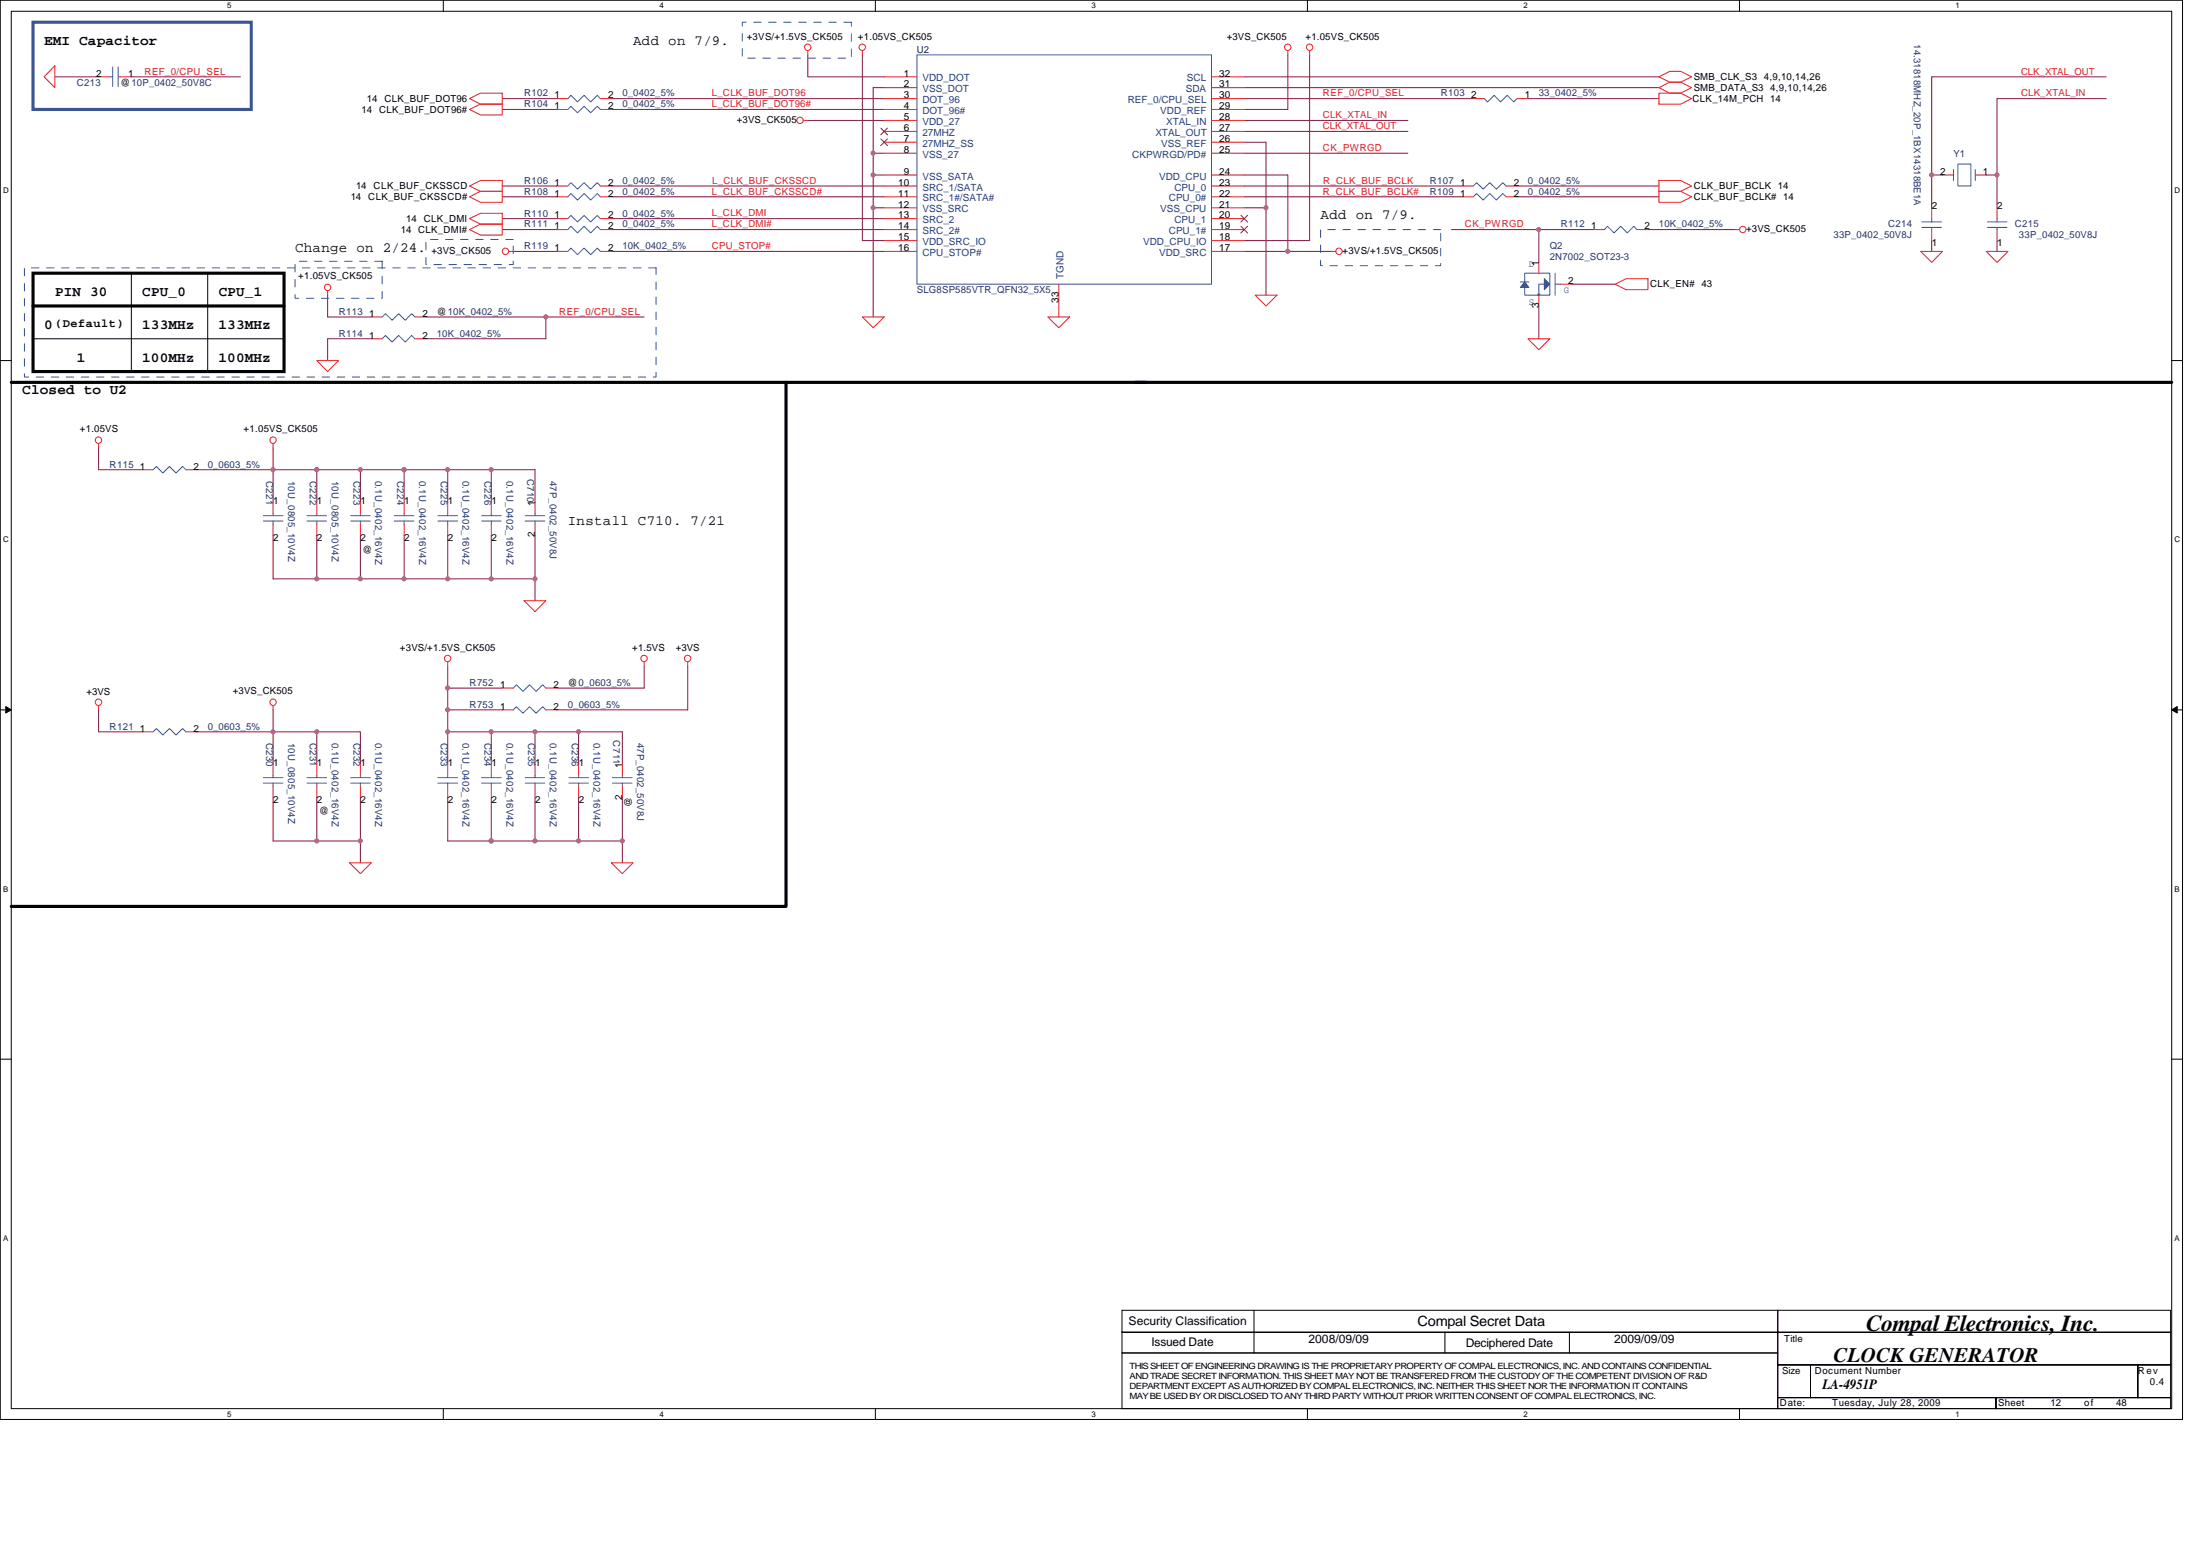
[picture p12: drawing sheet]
<svg xmlns="http://www.w3.org/2000/svg" width="297mm" height="210mm" viewBox="0 0 297 210" stroke-linecap="round" stroke-linejoin="round" font-family="sans-serif">
<path d="M0 0h294.7v191.6h-294.7zM1.5 1.5h291.7v188.6h-291.7z" fill="none" stroke="#010202" stroke-width=".14"/>
<g fill="#fff">
<path d="M30.7 .2h.6v1.2h-.6z"/>
<path d="M30.7 190.2h.6v1.2h-.6z"/>
</g>
<path d="M59.9 0v1.5M59.9 190.1v1.5" fill="none" stroke="#010202" stroke-width=".14"/>
<g fill="#fff">
<path d="M89 .2h.6v1.2h-.6z"/>
<path d="M89 190.2h.6v1.2h-.6z"/>
</g>
<path d="M118.2 0v1.5M118.2 190.1v1.5" fill="none" stroke="#010202" stroke-width=".14"/>
<g fill="#fff">
<path d="M147.4 .2h.5v1.2h-.5z"/>
<path d="M147.4 190.2h.5v1.2h-.5z"/>
</g>
<path d="M176.5 0v1.5M176.5 190.1v1.5" fill="none" stroke="#010202" stroke-width=".14"/>
<g fill="#fff">
<path d="M205.7 .2h.6v1.2h-.6z"/>
<path d="M205.7 190.2h.6v1.2h-.6z"/>
</g>
<path d="M234.9 0v1.5M234.9 190.1v1.5" fill="none" stroke="#010202" stroke-width=".14"/>
<g fill="#fff">
<path d="M264 .2h.6v1.2h-.6z"/>
<path d="M264 190.2h.6v1.2h-.6z"/>
<path d="M.4 25.1h.8v1.2h-.8z"/>
<path d="M293.6 25.1h.7v1.2h-.7z"/>
<path d="M.4 72.2h.8v1.2h-.8z"/>
<path d="M293.6 72.2h.7v1.2h-.7z"/>
</g>
<path d="M0 48.7h1.5M293.2 48.7h1.5" fill="none" stroke="#010202" stroke-width=".14"/>
<g fill="#fff">
<path d="M.4 119.4h.7v1.1h-.7z"/>
<path d="M293.6 119.4h.7v1.1h-.7z"/>
</g>
<path d="M0 95.8h1.5M293.2 95.8h1.5" fill="none" stroke="#010202" stroke-width=".14"/>
<path d="M.8 95.4l.7 .4-.7 .4z" fill="#010202"/>
<path d="M.8 95.4l.7 .4-.7 .4z" fill="none" stroke="#010202" stroke-width=".14"/>
<path d="M293.2 95.8l.8-.4v.8z" fill="#010202"/>
<path d="M293.2 95.8l.8-.4v.8z" fill="none" stroke="#010202" stroke-width=".14"/>
<g fill="#fff">
<path d="M.4 166.5h.7v1.2h-.7z"/>
<path d="M293.6 166.5h.7v1.2h-.7z"/>
</g>
<g fill="none" stroke="#010202" stroke-width=".14">
<path d="M17.7 36.9v13.2M28 36.9v13.2M4.5 45.7h33.9M0 142.9h1.5M293.2 142.9h1.5M151.5 176.8h88.5v3h-88.5zM151.5 179.8h88.5v2.8h-88.5zM169.3 176.8v5.8M195.1 179.8v2.8M211.9 179.8v2.8M240 176.8h53.1v3h-53.1zM240 179.8h53.1v4.4h-53.1z"/>
<path d="M151.5 182.6h88.5v7.5h-88.5zM240 188.6h29.5v1.5h-29.5zM240 184.2h4.5v4.4h-4.5zM244.5 184.2h44.1v4.4h-44.1zM269.5 188.6h23.6v1.5h-23.6zM288.6 184.2h4.5v4.4h-4.5z"/>
</g>
<g fill="none" stroke="#7f1542" stroke-width=".14">
<path d="M7.4 10.4h5.9M17.7 10.4h14.8M67.8 13.3h7.4M67.8 14.8h7.4M82.5 13.3h36.9M82.5 14.8h36.9M109.1 7.4v3h10.3M109.1 16.3h10.3M116.4 7.4v25.1h3M119.4 11.8h-1.5v31M168 16.3h22.1M168 19.2h2.9v20.6"/>
<path d="M168 13.3h30.9M168 10.4h56M168 17.7h22.1M168 11.8h56M173.9 7.4v7.4h-5.9M176.8 7.4v25.1h-8.8M206.3 13.3h17.7M284.4 13.3h-14.8v10.3M284.4 10.4h-23.6v17.6M44.2 39.8v3h5.9M67.8 31h7.4M67.8 29.5h7.4"/>
<path d="M67.8 25.1h7.4M67.8 26.6h7.4M69.3 33.9h5.9M82.5 33.9h36.9M82.5 31h36.9M82.5 29.5h36.9M82.5 25.1h36.9M82.5 26.6h36.9M117.9 23.6h1.5M117.9 28h1.5M117.9 20.7h1.5M168 28h2.9"/>
<path d="M168 25.1h29.5M168 26.6h29.5M168 23.6h5.9v10.3M168 33.9h11.8M168 20.7h22.1M196 31h11.8v4.4M204.8 25.1h19.2M204.8 26.6h19.2M207.8 31h7.3M212.2 38.4h5.9M222.5 31h11.8M260.8 32.5v1.4"/>
<path d="M260.8 23.6h1.5M268.2 23.6h1.4v4.4M269.6 32.5v1.4M50.1 45.7h-5.9v3M57.5 42.8h16.2v2.9h-16.2M73.7 42.8h13.3M207.8 41.3v4.4M13.3 60.4v3h5.9M26.6 63.4h45.6v4.4M36.9 72.2v5.9h35.3M36.9 60.4v7.4M42.8 63.4v4.4"/>
<path d="M42.8 72.2v5.9M48.7 72.2v5.9M48.7 63.4v4.4M54.6 72.2v5.9M54.6 63.4v4.4M60.4 72.2v5.9M60.4 63.4v4.4M66.3 72.2v5.9M66.3 63.4v4.4M72.2 72.2v8.9M13.3 95.8v3h5.9M26.6 98.8h16.2"/>
<path d="M36.9 95.8v7.4M42.8 98.8h5.9v4.4M42.8 98.8v4.4M60.4 89.9v3h7.4M60.4 92.9v2.9h7.4M60.4 95.8v7.4M60.4 98.8h23.6v4.4M66.3 98.8v4.4M72.2 98.8v4.4M78.1 98.8v4.4M87 89.9v3h-11.8M92.9 89.9v5.9h-17.7"/>
<path d="M36.9 107.6v5.9h11.8M42.8 107.6v5.9M48.7 107.6v8.8M60.4 107.6v5.9h11.8M66.3 107.6v5.9M72.2 107.6v5.9h5.9M78.1 107.6v5.9M78.1 113.5h5.9M84 107.6v8.8"/>
</g>
<g fill="none" stroke="#ed2024" stroke-width=".14">
<path d="M7.4 8.9v2.9l-1.5-1.4zM63.4 13.3l1.5-.7h2.9v1.5h-2.9zM63.4 14.8l1.5-.7h2.9v1.4h-2.9zM108.5 16.3h.6M109.1 6.8v.6M116.4 6.8v.6M119.4 16.3h4.4M119.4 13.3h4.4M119.4 17.7h4.4M119.4 19.2h4.4M119.4 10.4h4.4M119.4 11.8h4.4"/>
<path d="M119.4 14.8h4.4M163.6 16.3h4.4M163.6 13.3h4.4M163.6 17.7h4.4M163.6 19.2h4.4M163.6 10.4h4.4M163.6 11.8h4.4M163.6 14.8h4.4M173.9 6.8v.6M176.8 6.8v.6M224 12.6h2.9l1.5 .7-1.5 .8h-2.9zM224 11.8l1.4-.7h1.5l1.5 .7-1.5 .8h-1.5z"/>
<path d="M224 10.4l1.4-.8h1.5l1.5 .8-1.5 .7h-1.5zM44.2 39.2v.6M63.4 29.5l1.5-.7h2.9v1.4h-2.9zM63.4 31l1.5-.8h2.9v1.5h-2.9zM63.4 25.1l1.5-.7h2.9v1.4h-2.9zM63.4 26.6l1.5-.8h2.9v1.5h-2.9zM68.7 33.9h.6M75.2 31h1.5M75.2 33.9h1.5M75.2 25.1h1.5M75.2 29.5h1.5M75.2 26.6h1.5"/>
<path d="M81.1 31h1.4M81.1 33.9h1.4M81.1 25.1h1.4M81.1 29.5h1.4M81.1 26.6h1.4M119.4 31h4.4M119.4 33.9h4.4M119.4 23.6h4.4M119.4 25.1h4.4M119.4 29.5h4.4M119.4 20.7h4.4M119.4 26.6h4.4"/>
<path d="M119.4 28h4.4M119.4 32.5h4.4M143 38.4v4.4M163.6 31h4.4M163.6 33.9h4.4M163.6 23.6h4.4M163.6 25.1h4.4M163.6 29.5h4.4M163.6 20.7h4.4M163.6 26.6h4.4M163.6 28h4.4M163.6 32.5h4.4"/>
<path d="M169.5 39.8h2.9l-1.5 1.5zM179.8 33.9h.6M215.1 31h1.5M218.1 38.4l1.5-.8h2.9v1.5h-2.9zM221 31h1.5M224 25.8h2.9l1.5 .8-1.5 .7h-2.9zM224 24.4h2.9l1.5 .7-1.5 .7h-2.9zM234.3 31h.6M259.3 33.9h3l-1.5 1.5zM260.8 28v1.5M260.8 31v1.5M262.3 23.6h1.5"/>
<path d="M266.7 23.6h1.5M268.2 33.9h2.9l-1.5 1.5zM269.6 28v1.5M269.6 31v1.5M13.3 59.9v.5M36.9 59.9v.5M42.8 48.7h2.9l-1.5 1.4zM50.1 42.8h1.5M50.1 45.7h1.5M56 42.8h1.5M56 45.7h1.5M116.4 42.8h3l-1.5 1.4z"/>
<path d="M141.5 42.8h2.9l-1.4 1.4zM206.3 45.7h3l-1.5 1.5zM19.2 63.4h1.5M25.1 63.4h1.5M36.9 67.8v1.5M36.9 70.8v1.4M42.8 67.8v1.5M42.8 70.8v1.4M54.6 67.8v1.5M54.6 70.8v1.4M66.3 67.8v1.5M66.3 70.8v1.4"/>
<path d="M72.2 67.8v1.5M72.2 70.8v1.4M13.3 95.2v.6M19.2 98.8h1.5M25.1 98.8h1.5M36.9 95.2v.6M60.4 89.3v.6M67.8 95.8h1.5M70.8 81.1h2.9l-1.5 1.4zM73.7 95.8h1.5M87 89.3v.6M92.9 89.3v.6"/>
<path d="M42.8 103.2v1.4M42.8 106.1v1.5M47.2 116.4h2.9l-1.4 1.5zM48.7 103.2v1.4M48.7 106.1v1.5M60.4 103.2v1.4M60.4 106.1v1.5M66.3 103.2v1.4M66.3 106.1v1.5M72.2 103.2v1.4M72.2 106.1v1.5M78.1 103.2v1.4"/>
<path d="M78.1 106.1v1.5M82.5 116.4h3l-1.5 1.5z"/>
<circle cx="108" cy="16.2" r=".43"/>
<circle cx="109.1" cy="6.4" r=".43"/>
<circle cx="116.4" cy="6.4" r=".43"/>
<circle cx="173.9" cy="6.4" r=".43"/>
<circle cx="176.8" cy="6.4" r=".43"/>
<circle cx="44.2" cy="38.8" r=".43"/>
<circle cx="68.2" cy="33.9" r=".43"/>
<circle cx="180.8" cy="33.9" r=".43"/>
<circle cx="235.3" cy="31" r=".43"/>
<circle cx="13.3" cy="59.4" r=".43"/>
<circle cx="36.9" cy="59.4" r=".43"/>
<circle cx="13.3" cy="94.8" r=".43"/>
<circle cx="36.9" cy="94.8" r=".43"/>
<circle cx="60.4" cy="88.9" r=".43"/>
<circle cx="87" cy="88.9" r=".43"/>
<circle cx="92.8" cy="88.9" r=".43"/>
</g>
<path d="M4.5 3h29.4v11.8h-29.4z" fill="none" stroke="#3953a4" stroke-width=".42"/>
<path d="M4.5 36.9h33.9v13.2h-33.9zM1.5 51.6h291.7M4.5 41.3h33.9M106.1 51.6v70.7h-104.6" fill="none" stroke="#010202" stroke-width=".42"/>
<path d="M100.2 3h14.8v4.8h-14.8zM3.3 36.1h85.3v14.8h-85.3zM39.8 35.3h11.8v5h-11.8zM57.5 32.3h11.8v3.4h-11.8zM178.3 31h16.2v4.9h-16.2z" fill="none" stroke="#3953a4" stroke-width=".14" stroke-dasharray="1 1 1 1 1 1 1 1"/>
<g fill="none" stroke="#3953a4" stroke-width=".14">
<path d="M123.8 7.4h39.8v31h-39.8zM76.7 33.9l.4-.4 .9 .9 .9-.9 .9 .9 .8-.9 .5 .4M76.7 25.1l.4-.4 .9 .8 .9-.8 .9 .8 .8-.8 .5 .4M76.7 31l.4-.5 .9 .9 .9-.9 .9 .9 .8-.9 .5 .5M76.7 29.5l.4-.4 .9 .8 .9-.8 .9 .8 .8-.8 .5 .4M76.7 26.6l.4-.5 .9 .9 .9-.9 .9 .9 .8-.9 .5 .5M216.6 31l.4-.5 .9 .9 .9-.9 .9 .9 .9-.9 .4 .5M259.5 29.9h2.6M259.5 30.7h2.6M260.8 29.5v.4M260.8 30.7v.3M263.8 22.9v1.5"/>
<path d="M264.3 22.1h1.8v3h-1.8zM266.7 22.9v1.5M268.3 29.9h2.7M268.3 30.7h2.7M269.6 29.5v.4M269.6 30.7v.3M51.6 42.8l.4-.5 .9 .9 .9-.9 .9 .9 .9-.9 .4 .5M51.6 45.7l.4-.4 .9 .9 .9-.9 .9 .9 .9-.9 .4 .4M20.7 63.4l.4-.5 .9 .9 .9-.9 .9 .9 .9-.9 .4 .5M35.6 70.3h2.6M35.6 69.6h2.6M36.9 69.3v.3"/>
<path d="M36.9 70.3v.5M41.4 70.3h2.7M41.4 69.6h2.7M42.8 69.3v.3M42.8 70.3v.5M53.2 70.3h2.7M53.2 69.6h2.7M54.6 69.3v.3M54.6 70.3v.5M65 70.3h2.7M65 69.6h2.7M66.3 69.3v.3"/>
<path d="M66.3 70.3v.5M70.9 70.3h2.7M70.9 69.6h2.7M72.2 69.3v.3M72.2 70.3v.5M20.7 98.8l.4-.5 .9 .9 .9-.9 .9 .9 .9-.9 .4 .5M69.3 95.8l.4-.4 .9 .8 .9-.8 .9 .8 .9-.8 .4 .4M41.4 105.7h2.7M41.4 104.9h2.7M42.8 104.6v.3M42.8 105.7v.4M47.3 105.7h2.7"/>
<path d="M47.3 104.9h2.7M48.7 104.6v.3M48.7 105.7v.4M59.1 105.7h2.7M59.1 104.9h2.7M60.4 104.6v.3M60.4 105.7v.4M65 105.7h2.7M65 104.9h2.7M66.3 104.6v.3M66.3 105.7v.4M70.9 105.7h2.7"/>
<path d="M70.9 104.9h2.7M72.2 104.6v.3M72.2 105.7v.4M76.8 105.7h2.7M76.8 104.9h2.7M78.1 104.6v.3M78.1 105.7v.4"/>
</g>
<path d="M118.9 17.3l.9 .9M118.9 18.8l.9 .9M119.8 17.3l-.9 .9M119.8 18.8l-.9 .9M167.6 30.5l.9 1M167.6 29.1l.9 .9M168.4 30.5l-.9 1M168.4 29.1l-.9 .9" fill="none" stroke="#7f421c" stroke-width=".14"/>
<path d="M208.5 37.6l.8 .8-.8 .7z" fill="#3953a4"/>
<path d="M208.5 37.6l.8 .8-.8 .7z" fill="none" stroke="#3953a4" stroke-width=".14"/>
<path d="M205.9 38.1l.5 .7h-1.1z" fill="#3953a4"/>
<g fill="none" stroke="#3953a4" stroke-width=".14">
<path d="M14.8 10.4h.4M15.2 9v2.7M16 9v2.7M16 10.4h.3M76.7 14.8l.4-.5 .9 .9 .9-.9 .9 .9 .8-.9 .5 .5M76.7 13.3l.4-.4 .9 .9 .9-.9 .9 .9 .8-.9 .5 .4M200.4 13.3l.4 .5 .9-.9 .9 .9 .9-.9 .9 .9 .4-.5M198.9 26.6l.5-.5 .9 .9 .8-.9 .9 .9 .9-.9 .4 .5M198.9 25.1l.5-.4 .9 .8 .8-.8 .9 .8 .9-.8 .4 .4M205.3 38.1h1.1M205.9 38.1l.5 .7h-1.1zM205.9 38.1v-1.2h3.4v2.9h-1.5v-1.4h.7"/>
<path d="M205.9 38.8v1h1.9h-.2v-.1h.3v.1M210 36.9v2.9M210 38.4h.7M47.3 70.3h2.7M47.3 69.6h2.7M48.7 69.3v.3M48.7 70.3v.5M59.1 70.3h2.7M59.1 69.6h2.7M60.4 69.3v.3M60.4 70.3v.5M69.3 92.9l.4-.5 .9 .9 .9-.9 .9 .9 .9-.9 .4 .5"/>
<path d="M35.6 105.7h2.6M35.6 104.9h2.6M36.9 104.6v.3M36.9 105.7v.4M82.7 105.7h2.6M82.7 104.9h2.6M84 104.6v.3M84 105.7v.4"/>
</g>
<g fill="none" stroke="#ed2024" stroke-width=".14">
<path d="M13.3 10.4h1.5M16.3 10.4h1.4M75.2 14.8h1.5M75.2 13.3h1.5M81.1 14.8h1.4M81.1 13.3h1.4M198.9 13.3h1.5M204.8 13.3h1.5M197.5 26.6h1.4M197.5 25.1h1.4M203.3 26.6h1.5M203.3 25.1h1.5"/>
<path d="M207.8 35.4v1.5M207.8 39.8v1.5M210.7 38.4h1.5M48.7 67.8v1.5M48.7 70.8v1.4M60.4 67.8v1.5M60.4 70.8v1.4M67.8 92.9h1.5M73.7 92.9h1.5M36.9 103.2v1.4M36.9 106.1v1.5M84 103.2v1.4"/>
<path d="M84 106.1v1.5"/>
</g>
<circle cx="42.8" cy="98.7" r=".29" fill="#b9529f"/>
<circle cx="42.8" cy="98.7" r=".29" fill="none" stroke="#b9529f" stroke-width=".14"/>
<circle cx="36.9" cy="98.7" r=".29" fill="#b9529f"/>
<circle cx="36.9" cy="98.7" r=".29" fill="none" stroke="#b9529f" stroke-width=".14"/>
<circle cx="66.3" cy="78.1" r=".29" fill="#b9529f"/>
<circle cx="66.3" cy="78.1" r=".29" fill="none" stroke="#b9529f" stroke-width=".14"/>
<circle cx="60.4" cy="78.1" r=".29" fill="#b9529f"/>
<circle cx="60.4" cy="78.1" r=".29" fill="none" stroke="#b9529f" stroke-width=".14"/>
<circle cx="260.8" cy="23.6" r=".29" fill="#b9529f"/>
<circle cx="260.8" cy="23.6" r=".29" fill="none" stroke="#b9529f" stroke-width=".14"/>
<circle cx="269.6" cy="23.6" r=".29" fill="#b9529f"/>
<circle cx="269.6" cy="23.6" r=".29" fill="none" stroke="#b9529f" stroke-width=".14"/>
<circle cx="170.9" cy="28" r=".29" fill="#b9529f"/>
<circle cx="170.9" cy="28" r=".29" fill="none" stroke="#b9529f" stroke-width=".14"/>
<circle cx="173.9" cy="33.9" r=".29" fill="#b9529f"/>
<circle cx="173.9" cy="33.9" r=".29" fill="none" stroke="#b9529f" stroke-width=".14"/>
<circle cx="73.7" cy="42.8" r=".29" fill="#b9529f"/>
<circle cx="73.7" cy="42.8" r=".29" fill="none" stroke="#b9529f" stroke-width=".14"/>
<circle cx="207.8" cy="31" r=".29" fill="#b9529f"/>
<circle cx="207.8" cy="31" r=".29" fill="none" stroke="#b9529f" stroke-width=".14"/>
<circle cx="42.8" cy="63.4" r=".29" fill="#b9529f"/>
<circle cx="42.8" cy="63.4" r=".29" fill="none" stroke="#b9529f" stroke-width=".14"/>
<circle cx="36.9" cy="63.4" r=".29" fill="#b9529f"/>
<circle cx="36.9" cy="63.4" r=".29" fill="none" stroke="#b9529f" stroke-width=".14"/>
<circle cx="42.8" cy="63.4" r=".29" fill="#b9529f"/>
<circle cx="42.8" cy="63.4" r=".29" fill="none" stroke="#b9529f" stroke-width=".14"/>
<circle cx="60.4" cy="63.4" r=".29" fill="#b9529f"/>
<circle cx="60.4" cy="63.4" r=".29" fill="none" stroke="#b9529f" stroke-width=".14"/>
<circle cx="66.3" cy="63.4" r=".29" fill="#b9529f"/>
<circle cx="66.3" cy="63.4" r=".29" fill="none" stroke="#b9529f" stroke-width=".14"/>
<circle cx="54.6" cy="63.4" r=".29" fill="#b9529f"/>
<circle cx="54.6" cy="63.4" r=".29" fill="none" stroke="#b9529f" stroke-width=".14"/>
<circle cx="54.6" cy="63.4" r=".29" fill="#b9529f"/>
<circle cx="54.6" cy="63.4" r=".29" fill="none" stroke="#b9529f" stroke-width=".14"/>
<circle cx="48.6" cy="63.4" r=".29" fill="#b9529f"/>
<circle cx="48.6" cy="63.4" r=".29" fill="none" stroke="#b9529f" stroke-width=".14"/>
<circle cx="42.8" cy="78.1" r=".29" fill="#b9529f"/>
<circle cx="42.8" cy="78.1" r=".29" fill="none" stroke="#b9529f" stroke-width=".14"/>
<circle cx="117.9" cy="28" r=".29" fill="#b9529f"/>
<circle cx="117.9" cy="28" r=".29" fill="none" stroke="#b9529f" stroke-width=".14"/>
<circle cx="117.9" cy="23.6" r=".29" fill="#b9529f"/>
<circle cx="117.9" cy="23.6" r=".29" fill="none" stroke="#b9529f" stroke-width=".14"/>
<circle cx="54.6" cy="78.1" r=".29" fill="#b9529f"/>
<circle cx="54.6" cy="78.1" r=".29" fill="none" stroke="#b9529f" stroke-width=".14"/>
<circle cx="48.6" cy="78.1" r=".29" fill="#b9529f"/>
<circle cx="48.6" cy="78.1" r=".29" fill="none" stroke="#b9529f" stroke-width=".14"/>
<circle cx="117.9" cy="20.7" r=".29" fill="#b9529f"/>
<circle cx="117.9" cy="20.7" r=".29" fill="none" stroke="#b9529f" stroke-width=".14"/>
<circle cx="72.2" cy="78.1" r=".29" fill="#b9529f"/>
<circle cx="72.2" cy="78.1" r=".29" fill="none" stroke="#b9529f" stroke-width=".14"/>
<circle cx="84" cy="113.5" r=".29" fill="#b9529f"/>
<circle cx="84" cy="113.5" r=".29" fill="none" stroke="#b9529f" stroke-width=".14"/>
<circle cx="78.1" cy="98.7" r=".29" fill="#b9529f"/>
<circle cx="78.1" cy="98.7" r=".29" fill="none" stroke="#b9529f" stroke-width=".14"/>
<circle cx="60.4" cy="98.7" r=".29" fill="#b9529f"/>
<circle cx="60.4" cy="98.7" r=".29" fill="none" stroke="#b9529f" stroke-width=".14"/>
<circle cx="66.3" cy="113.5" r=".29" fill="#b9529f"/>
<circle cx="66.3" cy="113.5" r=".29" fill="none" stroke="#b9529f" stroke-width=".14"/>
<circle cx="78.1" cy="113.5" r=".29" fill="#b9529f"/>
<circle cx="78.1" cy="113.5" r=".29" fill="none" stroke="#b9529f" stroke-width=".14"/>
<circle cx="72.2" cy="113.5" r=".29" fill="#b9529f"/>
<circle cx="72.2" cy="113.5" r=".29" fill="none" stroke="#b9529f" stroke-width=".14"/>
<circle cx="72.2" cy="98.7" r=".29" fill="#b9529f"/>
<circle cx="72.2" cy="98.7" r=".29" fill="none" stroke="#b9529f" stroke-width=".14"/>
<circle cx="66.3" cy="98.7" r=".29" fill="#b9529f"/>
<circle cx="66.3" cy="98.7" r=".29" fill="none" stroke="#b9529f" stroke-width=".14"/>
<circle cx="66.3" cy="113.5" r=".29" fill="#b9529f"/>
<circle cx="66.3" cy="113.5" r=".29" fill="none" stroke="#b9529f" stroke-width=".14"/>
<circle cx="60.4" cy="95.8" r=".29" fill="#b9529f"/>
<circle cx="60.4" cy="95.8" r=".29" fill="none" stroke="#b9529f" stroke-width=".14"/>
<circle cx="48.6" cy="113.5" r=".29" fill="#b9529f"/>
<circle cx="48.6" cy="113.5" r=".29" fill="none" stroke="#b9529f" stroke-width=".14"/>
<circle cx="42.8" cy="113.5" r=".29" fill="#b9529f"/>
<circle cx="42.8" cy="113.5" r=".29" fill="none" stroke="#b9529f" stroke-width=".14"/>
<circle cx="60.4" cy="92.8" r=".29" fill="#b9529f"/>
<circle cx="60.4" cy="92.8" r=".29" fill="none" stroke="#b9529f" stroke-width=".14"/>
<text font-size="3.1" fill="#010202" x="252" y="179.6">Compal Electronics, Inc.</text>
<text font-size="2.8" fill="#010202" x="247.5" y="183.8">CLOCK GENERATOR</text>
<g font-size="1.9" fill="#010202">
<text x="5.9" y="6.1">EMI Capacitor</text>
<text x="85.5" y="6">Add on 7/9.</text>
<text x="178.3" y="29.6">Add on 7/9.</text>
<text x="39.8" y="34">Change on 2/24.</text>
<text x="7.4" y="40">PIN 30</text>
<text x="19.2" y="40">CPU_0</text>
<text x="29.5" y="40">CPU_1</text>
<text x="5.9" y="44.4">0</text>
<text x="19.2" y="44.4">133MHz</text>
<text x="29.5" y="44.4">133MHz</text>
<text x="3" y="53.2">Closed to U2</text>
<text x="10.4" y="48.8">1</text>
<text x="19.2" y="48.8">100MHz</text>
<text x="29.5" y="48.8">100MHz</text>
<text x="76.7" y="70.8">Install C710. 7/21</text>
<text x="191.4" y="179">Compal Secret Data</text>
<text x="246.1" y="187.4">LA-4951P</text>
</g>
<g font-size="1.6" fill="#010202">
<text x="7.4" y="44.1">(Default)</text>
<text x="152.4" y="178.9">Security Classification</text>
<text x="155.5" y="181.6">Issued Date</text>
<text x="176.7" y="181.2">2008/09/09</text>
<text x="197.9" y="181.8">Deciphered Date</text>
<text x="217.9" y="181.2">2009/09/09</text>
</g>
<g font-size="1.3" fill="#010202">
<text x="100.8" y="5.4">+3VS/+1.5VS_CK505</text>
<text x="115.8" y="5.4">+1.05VS_CK505</text>
<text x="165.6" y="5.4">+3VS_CK505</text>
<text x="176.3" y="5.4">+1.05VS_CK505</text>
<text x="13" y="10.3">2</text>
<text x="16.3" y="11.6">@10P_0402_50V8C</text>
<text x="17.3" y="10.3">1</text>
<text x="122" y="10.3">1</text>
<text x="122" y="11.8">2</text>
<text x="164.6" y="10.3">32</text>
<text x="164.6" y="11.8">31</text>
<text x="228.7" y="10.8">SMB_CLK_S3 4,9,10,14,26</text>
<text x="48.8" y="15.2">14</text>
<text x="49.5" y="13.8">14 CLK_BUF_DOT96</text>
<text x="51.2" y="15.2">CLK_BUF_DOT96#</text>
<text x="74.9" y="14.7">1</text>
<text x="74.9" y="13.3">1</text>
<text x="82.1" y="14.7">2</text>
<text x="82.1" y="13.3">2</text>
<text x="99.5" y="16.5">+3VS_CK505</text>
<text x="122" y="13.3">3</text>
<text x="122" y="17.7">6</text>
<text x="122" y="16.2">5</text>
<text x="122" y="14.7">4</text>
<text x="164.6" y="13.3">30</text>
<text x="164.6" y="14.7">29</text>
<text x="164.6" y="17.7">27</text>
<text x="164.6" y="16.2">28</text>
<text x="198.6" y="13.3">2</text>
<text x="205.9" y="13.3">1</text>
<text x="228.5" y="13.8">CLK_14M_PCH 14</text>
<text x="228.7" y="12.3">SMB_DATA_S3 4,9,10,14,26</text>
<text x="122" y="19.2">7</text>
<text x="122" y="23.6">9</text>
<text x="122" y="20.7">8</text>
<text x="164.6" y="23.6">24</text>
<text x="164.6" y="20.7">25</text>
<text x="164.6" y="19.2">26</text>
<text x="262" y="23.6">2</text>
<text x="267.7" y="23.6">1</text>
<text x="47.3" y="27">14 CLK_BUF_CKSSCD#</text>
<text x="48.1" y="25.5">14</text>
<text x="50.4" y="25.5">CLK_BUF_CKSSCD</text>
<text x="54.9" y="30">14 CLK_DMI</text>
<text x="74.9" y="25.1">1</text>
<text x="74.9" y="29.5">1</text>
<text x="74.9" y="26.5">1</text>
<text x="82.1" y="25.1">2</text>
<text x="82.1" y="29.5">2</text>
<text x="82.1" y="26.5">2</text>
<text x="121.3" y="25.1">10</text>
<text x="121.3" y="26.5">11</text>
<text x="121.3" y="28">12</text>
<text x="121.3" y="29.5">13</text>
<text x="164.6" y="26.5">22</text>
<text x="164.6" y="25.1">23</text>
<text x="164.6" y="29.5">20</text>
<text x="164.6" y="28">21</text>
<text x="197.1" y="26.5">1</text>
<text x="197.1" y="25.1">1</text>
<text x="204.4" y="26.5">2</text>
<text x="204.4" y="25.1">2</text>
<text x="228.7" y="27">CLK_BUF_BCLK# 14</text>
<text x="228.7" y="25.5">CLK_BUF_BCLK 14</text>
<text x="260.8" y="28.2">2</text>
<text x="269.7" y="28.2">2</text>
<text x="54.1" y="31.4">14 CLK_DMI#</text>
<text x="58.2" y="34.2">+3VS_CK505</text>
<text x="74.9" y="33.9">1</text>
<text x="74.9" y="31">1</text>
<text x="82.1" y="33.9">2</text>
<text x="82.1" y="31">2</text>
<text x="121.3" y="31">14</text>
<text x="121.3" y="32.4">15</text>
<text x="121.3" y="33.9">16</text>
<text x="164.6" y="33.9">17</text>
<text x="164.6" y="31">19</text>
<text x="164.6" y="32.4">18</text>
<text x="181.2" y="34.2">+3VS/+1.5VS_CK505</text>
<text x="207.7" y="35.8" transform="rotate(-90 207.7 35.8)">1</text>
<text x="214.8" y="31">1</text>
<text x="222.1" y="31">2</text>
<text x="235.8" y="31.3">+3VS_CK505</text>
<text x="260.8" y="33.2">1</text>
<text x="269.7" y="33.2">1</text>
<text x="40.3" y="37.6">+1.05VS_CK505</text>
<text x="142.9" y="40.9" transform="rotate(-90 142.9 40.9)">33</text>
<text x="207.7" y="41.6" transform="rotate(-90 207.7 41.6)">3</text>
<text x="211.7" y="38.3">2</text>
<text x="222.8" y="38.8">CLK_EN# 43</text>
<text x="49.8" y="42.8">1</text>
<text x="49.8" y="45.7">1</text>
<text x="57.1" y="42.8">2</text>
<text x="57.1" y="45.7">2</text>
<text x="59" y="42.5">@10K_0402_5%</text>
<text x="10.8" y="58.2">+1.05VS</text>
<text x="32.9" y="58.2">+1.05VS_CK505</text>
<text x="18.9" y="63.4">1</text>
<text x="26.1" y="63.4">2</text>
<text x="36.9" y="68">1</text>
<text x="42.8" y="68">1</text>
<text x="48.7" y="68">1</text>
<text x="54.6" y="68">1</text>
<text x="60.5" y="68">1</text>
<text x="66.4" y="68">1</text>
<text x="72.2" y="68.3" transform="rotate(-90 72.2 68.3)">1</text>
<text x="36.9" y="73">2</text>
<text x="42.8" y="73">2</text>
<text x="48.7" y="73">2</text>
<text x="49" y="74.6">@</text>
<text x="54.6" y="73">2</text>
<text x="60.5" y="73">2</text>
<text x="66.4" y="73">2</text>
<text x="72.2" y="72.5" transform="rotate(-90 72.2 72.5)">2</text>
<text x="54" y="87.9">+3VS/+1.5VS_CK505</text>
<text x="85.3" y="87.9">+1.5VS</text>
<text x="91.2" y="87.9">+3VS</text>
<text x="11.7" y="93.7">+3VS</text>
<text x="31.4" y="93.6">+3VS_CK505</text>
<text x="67.5" y="95.8">1</text>
<text x="67.5" y="92.8">1</text>
<text x="74.7" y="95.8">2</text>
<text x="74.7" y="92.8">2</text>
<text x="76.7" y="92.6">@0_0603_5%</text>
<text x="18.9" y="98.7">1</text>
<text x="26.1" y="98.7">2</text>
<text x="36.9" y="103.3">1</text>
<text x="42.8" y="103.3">1</text>
<text x="48.7" y="103.3">1</text>
<text x="60.5" y="103.3">1</text>
<text x="66.4" y="103.3">1</text>
<text x="72.3" y="103.3">1</text>
<text x="78.1" y="103.3">1</text>
<text x="84" y="107.9" transform="rotate(-90 84 107.9)">2</text>
<text x="84" y="103.6" transform="rotate(-90 84 103.6)">1</text>
<text x="36.9" y="108.4">2</text>
<text x="42.8" y="108.4">2</text>
<text x="43.1" y="109.8">@</text>
<text x="48.7" y="108.4">2</text>
<text x="60.5" y="108.4">2</text>
<text x="66.4" y="108.4">2</text>
<text x="72.3" y="108.4">2</text>
<text x="78.1" y="108.4">2</text>
<text x="85.3" y="108.9" transform="rotate(-90 85.3 108.9)">@</text>
<text x="240.6" y="185.4">Size</text>
<text x="240.9" y="181.1">Title</text>
<text x="245" y="185.4">Document Number</text>
<text x="288.6" y="185.4">R ev</text>
<text x="240.3" y="189.8">Date:</text>
<text x="247.4" y="189.8">Tuesday, July 28, 2009</text>
<text x="269.8" y="189.8">Sheet</text>
<text x="276.9" y="189.8">12</text>
<text x="281.4" y="189.8">of</text>
<text x="285.7" y="189.8">48</text>
<text x="290.3" y="186.9">0.4</text>
</g>
<g font-size="1.3" fill="#282973">
<text x="258.4" y="5.9" transform="rotate(90 258.4 5.9)">14.31818MHZ_20P_1BX14318BE1A</text>
<text x="10.4" y="11.6">C213</text>
<text x="70.8" y="14.5">R104</text>
<text x="70.8" y="13">R102</text>
<text x="84" y="14.5">0_0402_5%</text>
<text x="84" y="13">0_0402_5%</text>
<text x="194.5" y="13">R103</text>
<text x="207.8" y="13">33_0402_5%</text>
<text x="263.8" y="21.1">Y1</text>
<text x="70.8" y="24.8">R106</text>
<text x="70.8" y="29.2">R110</text>
<text x="70.8" y="26.3">R108</text>
<text x="84" y="24.8">0_0402_5%</text>
<text x="84" y="29.2">0_0402_5%</text>
<text x="84" y="26.3">0_0402_5%</text>
<text x="193.1" y="26.3">R109</text>
<text x="193.1" y="24.8">R107</text>
<text x="206.3" y="26.3">0_0402_5%</text>
<text x="206.3" y="24.8">0_0402_5%</text>
<text x="70.8" y="33.7">R119</text>
<text x="70.8" y="30.7">R111</text>
<text x="84" y="33.7">10K_0402_5%</text>
<text x="84" y="30.7">0_0402_5%</text>
<text x="209.3" y="33.7">Q2</text>
<text x="209.3" y="35.1">2N7002_SOT23-3</text>
<text x="210.7" y="30.7">R112</text>
<text x="224" y="30.7">10K_0402_5%</text>
<text x="247.5" y="32.2">33P_0402_50V8J</text>
<text x="254.9" y="30.7">C214</text>
<text x="272" y="30.7">C215</text>
<text x="272.6" y="32.2">33P_0402_50V8J</text>
<text x="123.8" y="39.5">SLG8SP585VTR_QFN32_5X5</text>
<text x="45.7" y="42.5">R113</text>
<text x="45.7" y="45.4">R114</text>
<text x="59" y="45.4">10K_0402_5%</text>
<text x="14.8" y="63.1">R115</text>
<text x="28" y="63.1">0_0603_5%</text>
<text x="35.9" y="64.9" transform="rotate(90 35.9 64.9)">C221</text>
<text x="38.9" y="64.9" transform="rotate(90 38.9 64.9)">10U_0805_10V4Z</text>
<text x="41.8" y="64.9" transform="rotate(90 41.8 64.9)">C222</text>
<text x="44.8" y="64.9" transform="rotate(90 44.8 64.9)">10U_0805_10V4Z</text>
<text x="47.7" y="64.9" transform="rotate(90 47.7 64.9)">C223</text>
<text x="50.7" y="64.9" transform="rotate(90 50.7 64.9)">0.1U_0402_16V4Z</text>
<text x="53.6" y="64.9" transform="rotate(90 53.6 64.9)">C224</text>
<text x="56.6" y="64.9" transform="rotate(90 56.6 64.9)">0.1U_0402_16V4Z</text>
<text x="59.5" y="64.9" transform="rotate(90 59.5 64.9)">C225</text>
<text x="62.5" y="64.9" transform="rotate(90 62.5 64.9)">0.1U_0402_16V4Z</text>
<text x="65.4" y="64.9" transform="rotate(90 65.4 64.9)">C226</text>
<text x="68.4" y="64.9" transform="rotate(90 68.4 64.9)">0.1U_0402_16V4Z</text>
<text x="71.2" y="64.6" transform="rotate(90 71.2 64.6)">C710</text>
<text x="74.2" y="64.9" transform="rotate(90 74.2 64.9)">47P_0402_50V8J</text>
<text x="63.4" y="95.5">R753</text>
<text x="63.4" y="92.6">R752</text>
<text x="76.7" y="95.5">0_0603_5%</text>
<text x="14.8" y="98.5">R121</text>
<text x="28" y="98.5">0_0603_5%</text>
<text x="35.9" y="100.2" transform="rotate(90 35.9 100.2)">C230</text>
<text x="38.9" y="100.2" transform="rotate(90 38.9 100.2)">10U_0805_10V4Z</text>
<text x="41.8" y="100.2" transform="rotate(90 41.8 100.2)">C231</text>
<text x="44.8" y="100.2" transform="rotate(90 44.8 100.2)">0.1U_0402_16V4Z</text>
<text x="47.7" y="100.2" transform="rotate(90 47.7 100.2)">C232</text>
<text x="50.7" y="100.2" transform="rotate(90 50.7 100.2)">0.1U_0402_16V4Z</text>
<text x="59.5" y="100.2" transform="rotate(90 59.5 100.2)">C233</text>
<text x="62.5" y="100.2" transform="rotate(90 62.5 100.2)">0.1U_0402_16V4Z</text>
<text x="65.4" y="100.2" transform="rotate(90 65.4 100.2)">C234</text>
<text x="68.4" y="100.2" transform="rotate(90 68.4 100.2)">0.1U_0402_16V4Z</text>
<text x="71.3" y="100.2" transform="rotate(90 71.3 100.2)">C235</text>
<text x="74.2" y="100.2" transform="rotate(90 74.2 100.2)">0.1U_0402_16V4Z</text>
<text x="77.2" y="100.2" transform="rotate(90 77.2 100.2)">C236</text>
<text x="80.1" y="100.2" transform="rotate(90 80.1 100.2)">0.1U_0402_16V4Z</text>
<text x="82.8" y="99.9" transform="rotate(90 82.8 99.9)">C711</text>
<text x="86" y="100.2" transform="rotate(90 86 100.2)">47P_0402_50V8J</text>
</g>
<g font-size="1.3" fill="#ed2024">
<text x="19.5" y="10.1">REF_0/CPU_SEL</text>
<text x="272.9" y="10.1">CLK_XTAL_OUT</text>
<text x="96.1" y="14.5">L_CLK_BUF_DOT96#</text>
<text x="96.1" y="13">L_CLK_BUF_DOT96</text>
<text x="178.6" y="17.4">CLK_XTAL_OUT</text>
<text x="178.6" y="16">CLK_XTAL_IN</text>
<text x="178.6" y="13">REF_0/CPU_SEL</text>
<text x="272.9" y="13">CLK_XTAL_IN</text>
<text x="178.6" y="20.4">CK_PWRGD</text>
<text x="96.1" y="29.2">L_CLK_DMI</text>
<text x="96.1" y="26.3">L_CLK_BUF_CKSSCD#</text>
<text x="96.1" y="24.8">L_CLK_BUF_CKSSCD</text>
<text x="178.6" y="26.3">R_CLK_BUF_BCLK#</text>
<text x="178.6" y="24.8">R_CLK_BUF_BCLK</text>
<text x="96.1" y="33.6">CPU_STOP#</text>
<text x="96.1" y="30.7">L_CLK_DMI#</text>
<text x="197.8" y="30.7">CK_PWRGD</text>
<text x="75.5" y="42.5">REF_0/CPU_SEL</text>
</g>
<text font-size="1.3" fill="#004040" x="123.8" y="7.1">U2</text>
<g font-size="1.3" fill="#1d437e">
<text x="124.5" y="11">VDD_DOT</text>
<text x="160.2" y="11">SCL</text>
<text x="124.5" y="13.9">DOT_96</text>
<text x="124.5" y="16.9">VDD_27</text>
<text x="124.5" y="15.4">DOT_96#</text>
<text x="124.5" y="12.4">VSS_DOT</text>
<text x="152.3" y="13.9">REF_0/CPU_SEL</text>
<text x="156.7" y="15.4">VDD_REF</text>
<text x="157.5" y="16.9">XTAL_IN</text>
<text x="160.1" y="12.4">SDA</text>
<text x="124.5" y="18.3">27MHZ</text>
<text x="124.5" y="19.8">27MHZ_SS</text>
<text x="124.5" y="21.3">VSS_27</text>
<text x="152.9" y="21.3">CKPWRGD/PD#</text>
<text x="156" y="18.3">XTAL_OUT</text>
<text x="156.8" y="19.8">VSS_REF</text>
<text x="124.5" y="25.7">SRC_1/SATA</text>
<text x="124.5" y="24.2">VSS_SATA</text>
<text x="124.5" y="27.2">SRC_1#/SATA#</text>
<text x="124.5" y="28.7">VSS_SRC</text>
<text x="156.5" y="24.2">VDD_CPU</text>
<text x="156.6" y="28.7">VSS_CPU</text>
<text x="157.8" y="27.2">CPU_0#</text>
<text x="158.6" y="25.7">CPU_0</text>
<text x="124.5" y="30.1">SRC_2</text>
<text x="124.5" y="31.6">SRC_2#</text>
<text x="124.5" y="33.1">VDD_SRC_IO</text>
<text x="124.5" y="34.5">CPU_STOP#</text>
<text x="154.3" y="33.1">VDD_CPU_IO</text>
<text x="156.5" y="34.5">VDD_SRC</text>
<text x="157.8" y="31.6">CPU_1#</text>
<text x="158.6" y="30.1">CPU_1</text>
<text x="143.6" y="37.6" transform="rotate(-90 143.6 37.6)">TGND</text>
</g>
<g font-size="1.3" fill="#3953a4">
<text x="206.4" y="36">D</text>
<text x="206.4" y="41.2">S</text>
<text x="211.2" y="39.6">G</text>
</g>
<g font-size="1.2" fill="#010202">
<text x="152.5" y="184.7">THIS SHEET OF ENGINEERING DRAWING IS THE PROPRIETARY PROPERTY OF COMPAL ELECTRONICS, INC. AND CONTAINS CONFIDENTIAL</text>
<text x="152.5" y="186.1">AND TRADE SECRET INFORMATION. THIS SHEET MAY NOT BE TRANSFERED FROM THE CUSTODY OF THE COMPETENT DIVISION OF R&amp;D</text>
<text x="152.5" y="187.4">DEPARTMENT EXCEPT AS AUTHORIZED BY COMPAL ELECTRONICS, INC. NEITHER THIS SHEET NOR THE INFORMATION IT CONTAINS</text>
<text x="152.5" y="188.8">MAY BE USED BY OR DISCLOSED TO ANY THIRD PARTY WITHOUT PRIOR WRITTEN CONSENT OF COMPAL ELECTRONICS, INC.</text>
</g>
<g font-size="1.1" fill="#010202">
<text x="30.7" y="1.1">5</text>
<text x="89" y="1.1">4</text>
<text x="147.4" y="1.1">3</text>
<text x="205.7" y="1.1">2</text>
<text x="264" y="1.1">1</text>
<text x=".4" y="26">D</text>
<text x="293.6" y="26">D</text>
<text x=".4" y="73.2">C</text>
<text x="293.6" y="73.2">C</text>
<text x=".4" y="120.3">B</text>
<text x="293.6" y="120.3">B</text>
<text x=".4" y="167.4">A</text>
<text x="293.6" y="167.4">A</text>
<text x="30.7" y="191.2">5</text>
<text x="89" y="191.2">4</text>
<text x="147.4" y="191.2">3</text>
<text x="205.7" y="191.2">2</text>
<text x="264" y="191.2">1</text>
</g>
</svg>
